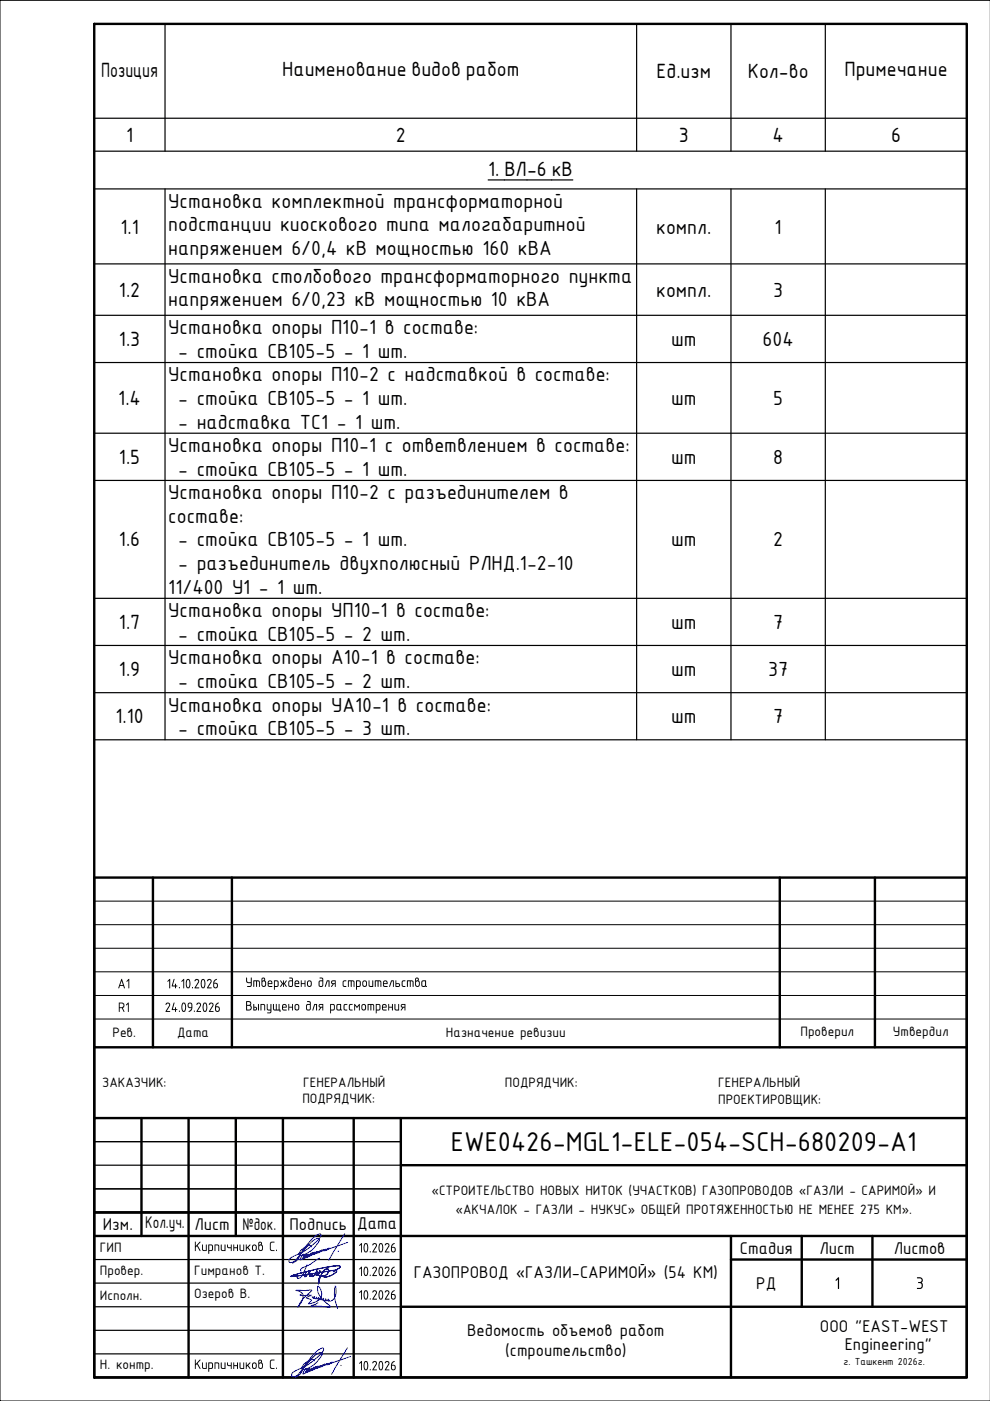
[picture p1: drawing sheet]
<svg xmlns="http://www.w3.org/2000/svg" width="210mm" height="297mm" viewBox="0 0 210 297" stroke-linecap="round" stroke-linejoin="round" font-family="sans-serif">
<g fill="none" stroke="#000" stroke-width=".51">
<path d="M20 5.1h185v286.9h-185zM32.4 186.1v35.9M49.2 186.1v35.9M165.3 186.1v35.9M185.5 186.1v35.9M20 237.1h185v54.9h-185zM20 222v15.1M30 237.1v25M40 237.1v54.9M50 237.1v25M60 237.1v54.9M75 237.1v54.9"/>
<path d="M85 237.1v54.9M205 222h-185v-35.9h185v51M20 257.1h65M85 247h120M85 277.1h120M155 267h50M155 262.1v29.9M170 262.1v15M185 262.1v15M205 262.1h-185"/>
</g>
<g fill="#000">
<path d="M44 207.8l.4-.3 .5 .4v.3l-.7 1.1h.6v.3l-.9-.1 .8-1.4-.2-.3-.6 .3zM44.4 212.7l.5-.1 .3 .2 .1 .4-.7 1.2h.6v.2l-.9-.1 .8-1.4-.2-.3-.6 .2zM75.1 212.9h.1l.5 .5 .4-.5h.2v1.3h-.2v-1l-.4 .5-.4-.5v1h-.2zM78 212.9l1.2 .1 .1 1.2h-.2l-.1-1.1-.3-.1v1.2l-.1 .1-.1-1.3h-.4v1.2h-.1zM79.5 207.9l1-.1 .3 .2 .1 1.2h-.2v-1l-.2-.1h-.2l-.1 1.2-.1-.1v-1.1h-.4v1.1h-.2zM82.3 212.9h.2v.6h.6v-.6h.2v1.3h-.2v-.6h-.6v.6h-.2zM82.9 207.9h.6l-.1 1.4-.1-.1v-1.1h-.2l-.4 1.1h-.2zM83.7 212.9h.1v1l.2 .1h.4v-1.1h.2v1.3l-.6 .1-.3-.3zM85.2 208l.4-.2 .4 .1-.1 .2-.5 .1v.8l.5 .1v.1h-.5l-.2-.2zM86.3 207.9l1-.1 .3 .2 .1 1.2h-.2l-.1-1.1h-.3l-.1 1.2-.1-1.2h-.4v1.1h-.2zM57.3 263.4l.3-.1h.6v.1l-.7 .1-.1 .2v1.2l.8 .2v.1h-.6l-.3-.2zM81.6 263.8l.4-.2 .5 .2v.4l-.6 1.2h.6v.1h-.9l.8-1.4-.3-.4-.5 .3z"/>
<path d="M81.7 268.8l.5-.3 .3 .4v.3l-.6 1.1h.6v.2h-.9l.8-1.4-.3-.3-.5 .3zM81.7 273.8l.4-.3 .4 .4v.3l-.6 1.1h.6v.3l-.9-.1 .8-1.4-.3-.3-.5 .3zM57.3 288.4l.3-.1h.6v.1l-.7 .1-.1 .2v1.2l.8 .2v.1h-.6l-.3-.2zM81.7 288.8l.5-.2 .3 .3v.3l-.6 1.2h.6v.1h-.9l.8-1.4-.2-.3h-.3a.16 .16 0 0 1-.1 .2 .16 .16 0 0 1-.2-.1z"/>
<path d="M42.9 207.8l-.1 1 .1 .5h.2l.2-.3v-.7l-.1-.5zM42.8 207.7l.4-.1 .3 .5v1l-.4 .5-.4-.2-.1-.5z"/>
<path d="M43.3 212.8l-.1 1 .3 .6 .2-.4 .1-.7-.2-.5zM43.1 212.7l.5-.1 .3 .4v1l-.4 .6-.4-.2-.1-.4v-.8z"/>
<path d="M45.4 208.6v.6l.4 .1 .2-.2v-.4zM45.5 207.8l.5-.2-.6 .8h.6l.2 .4-.1 .5-.3 .3-.4-.2-.2-.2v-.9z"/>
<path d="M45.8 213.6v.6l.2 .1h.2l.2-.2v-.4zM45.9 212.8l.5-.2-.6 .7 .6 .1 .2 .4-.1 .5-.3 .3-.4-.2-.2-.3v-.8z"/>
<path d="M76.7 213l.5-.1 .4 .2v.7l-.2 .4h-.4l-.3-.2zM76.9 213.2l-.1 .7 .5 .1 .1-.2v-.6l-.2-.2z"/>
<path d="M79.7 212.9h.7l.3 .3-.1 .9-.7 .2-.1 .5h-.1zM79.9 213v1h.5v-.9z"/>
<path d="M81.3 213.1l-.1 .4h.6l-.1-.4zM81 213.1l.4-.2 .5 .1 .1 .6h-.8v.3l.7 .1 .1 .2-.7 .1-.3-.3z"/>
<path d="M81.5 208.1l-.1 .4h.6l-.2-.4zM81.3 208l.4-.2 .4 .2 .1 .6h-.8v.3l.7 .1 .1 .2-.6 .1-.4-.2z"/>
<path d="M83.8 207.9h.2v.6h.5l.3 .2v.3l-.2 .2h-.8zM84 208.6v.4h.6v-.3z"/>
<path d="M85.1 213l.9-.1-.1 1.3h-.1v-.6h-.2l-.5 .7-.1-.1 .3-.6-.3-.2zM85.2 213.1l.1 .3 .5 .1v-.5z"/>
<path d="M88.3 207.5l-.1 .4 .4-.2-.1-.2zM88.1 207.4l.4-.2 .3 .3-.1 .4 .3 .3v.6l-.3 .4h-.5l-.2-.3zM88.3 208.1l-.1 .8 .4 .1 .2-.2v-.6l-.2-.1z"/>
<path d="M89.6 208.1l-.1 .8 .5 .1 .1-.1v-.8zM89.4 208l.3-.2 .6 .1v1.1l.2 .2h-1l-.2-.3z"/>
<path d="M53.5 264.1l.5-.3 .4 .3v.8l-.2 .3h-.4l-.3-.2zM53.8 264.1l-.2 .2v.5l.4 .3 .2-.3v-.5l-.2-.2z"/>
<path d="M55 263.5l-.1 .5 .5-.3-.2-.2zM54.9 263.4h.5l.2 .2-.1 .3 .3 .4-.1 .6-.3 .3h-.4l-.2-.3zM55.1 264.1l-.1 .8 .4 .1 .2-.2-.1-.6-.1-.1z"/>
<path d="M83.1 264.5v.7l.4 .1 .2-.2v-.4zM83.2 263.8l.5-.2-.6 .7 .5 .1 .3 .3v.6l-.4 .2h-.3l-.3-.3v-.9z"/>
<path d="M83.1 269.5v.7l.5 .1 .1-.6zM83.1 268.8l.6-.2-.6 .7 .5 .1 .3 .3v.6l-.4 .2h-.3l-.3-.3v-.9z"/>
<path d="M83.1 274.6v.6l.4 .1 .2-.2v-.4zM83.2 273.8l.5-.2-.6 .7 .6 .1 .2 .4-.1 .5-.3 .3-.4-.2-.2-.3v-.8z"/>
<path d="M53.5 289.1l.5-.3 .4 .3v.8l-.2 .3h-.4l-.3-.2zM53.8 289.1l-.2 .2v.5l.4 .3 .2-.3v-.5l-.2-.2z"/>
<path d="M55 288.5l-.1 .5 .5-.3-.2-.2zM54.9 288.4h.5l.2 .2-.1 .3 .3 .3-.1 .7-.3 .3h-.4l-.2-.3zM55.1 289.1l-.2 .7 .4 .3 .2-.2 .1-.6-.2-.2z"/>
<path d="M83.1 289.5v.7l.5 .1 .1-.6zM83.1 288.8l.6-.2-.6 .7 .5 .1 .3 .3v.6l-.4 .2h-.3l-.3-.3v-.9z"/>
</g>
<g fill="none" stroke="#000" stroke-width=".25">
<path d="M20 5.1h185v151.8h-185zM35 5.1v27M135 5.1v27M155 5.1v27M175 5.1v27M20 25.1h185M20 32.1h185M103.5 38.1h18M20 40.1h185M20 56h185M35 40.1v116.8M135 40.1v116.8"/>
<path d="M155 40.1v116.8M175 40.1v116.8M20 66.9h185M20 76.9h185M20 91.8h185M20 101.9h185M20 126.9h185M20 136.8h185M20 146.9h185M20 252.1h65M20 247h65M85 242h-65"/>
<path d="M20 277.1h65M20 267h65M20 272h65M20 282.1h65M20 287h65"/>
</g>
<path d="M210 .1h-210v296.9h210M20 191.1h185M20 196.1h185M20 211.1h185M20 206h185M20 201h185M20 216.1h185" fill="none" stroke="#000" stroke-width=".21"/>
<g fill="none" stroke="#00f" stroke-width=".21">
<path d="M61.7 270.6l.2 .1 1.4-.2 7.4-1.2 .7 .1-.5 .6-1.1 .6-1 .1-.8-.2-.3 .6-.2 1.1 .5-1.8 .4-.7 .6-.6 .3-.1 .3 .1v.5l-.1 .4-.4 .4-.5 .1-1-.2v-.4l.2-.5-.5 1h-.3l-.1-.2 .3-.8-.7 1.2-.3 .1-.1-.5-.3 .4-.2-.6 .2-.6-.7 1-.5 .3 .3-1.1-.3 1.1 .5-.3 .7-1-.2 .6 .2 .6 .3-.4 .1 .5 .3-.1 .7-1.2-.3 .8 .1 .2h.3l.5-1-.2 .5v.4l1 .2 .5-.1 .4-.4 .1-.4v-.5l-.3-.1-.3 .1-.6 .6-.4 .7-.5 1.8 .2-1.1 .3-.6 .8 .2 1-.1 1.1-.6 .5-.6-.7-.1-7.4 1.2-1.6 .1 2.4-.8 4.2-1 2.8-.4 1.1 .1-.4 .4-1.1 .7 1.1-.7 .4-.4-.8-.1-2.4 .3-4 .9zM65.1 268.2l-1.1 2.5-.8 .3-.2-.2 .1-.3M65.5 273.5l.6 .1a11.4 11.4 0 0 0-3 3.6l.2-.2a2.67 2.67 0 0 0 .9-2.3l-.6-.2a1.11 1.11 0 0 0 1.1 .2l1.3-.1-.1 .1M65.5 273.5l-2.7 .1a1.89 1.89 0 0 1 1.5 .9M65.9 274.7l-1 .4 1.1 .6-.6 .7a2.59 2.59 0 0 0 2.8-2.1 1.68 1.68 0 0 0-.8-1.6l-.1 .2a3.9 3.9 0 0 0 2.2 3.6l.5 .6-4-.3 1.4-.6M66 264.4l-.1-.3a2.6 2.6 0 0 0-2.5 1.7l.1 .3a3.8 3.8 0 0 0 3.1-1.5 2.94 2.94 0 0 0 1.1-2h-.4a8.8 8.8 0 0 0-3.3 3l-.5 .5a1.6 1.6 0 0 1-2.2 1.4l.1-.5 .8-.6a13.1 13.1 0 0 0 5.8-4.3v-.5a2.22 2.22 0 0 0-1.8 1.1l-4.2 5.2M67.7 266.8l-2.3 1.5-1.4 .6-.3 .3 .1 .3M71.1 272.6l-.1 .4a7.6 7.6 0 0 0 .6 4.5M71.2 272.7a2.46 2.46 0 0 1-1 3.1h-.5l-.2-.2 .1-.1 .1 .3a.52 .52 0 0 1-.7-.4h.1a.22 .22 0 0 1 0 .3 .22 .22 0 0 1-.3 0l-.3-.2v-.2a.24 .24 0 0 1 0 .3 .24 .24 0 0 1-.4-.1l-.1-.1v-.2l.1 .1a.3 .3 0 0 1-.4 .3 .3 .3 0 0 1-.2-.5l.1 .1a.28 .28 0 0 1-.3 .2 .28 .28 0 0 1-.2-.4v.3a.38 .38 0 0 1-.5-.3v-.1a.22 .22 0 0 1-.1 .3 .22 .22 0 0 1-.3-.2v-.1M73.1 261.6l-3.4 5.6M73.7 263.4l-3.8 1.4v-.2l-.4 .3 .2-.3-.8 .6-.1-.1 .2-.2-.2 .2-.3 .1 .2-.3-.7 .4 .3-.3-.6 .6h-.2l.4-.5-.5 .5h-.2l.3-.3-.5 .4-.3 .1 .4-.4-.3 .4-.4 .2 .4-.5-.8 .6 .3-.5-.1 .3-.7 .4 .5-.6-.3 .5-.7 .4 .4-.6-.1 .3-.8 .5 .6-.8-.3 .5-.6 .4 .2-.6 .3-.3a1.36 1.36 0 0 1-1.1 1.1l.7-1.2M66.6 288.5l-.1-.2a2.6 2.6 0 0 0-2.5 1.7l.1 .3a3.8 3.8 0 0 0 3-1.5 2.94 2.94 0 0 0 1.1-2h-.3a8.8 8.8 0 0 0-3.3 3l-.5 .5a1.6 1.6 0 0 1-2.2 1.4v-.5l.9-.6a13.1 13.1 0 0 0 5.8-4.3v-.5a2.22 2.22 0 0 0-1.8 1.1l-4.2 5.2"/>
<path d="M73.7 285.8l-3.4 5.6M74.3 287.6l-3.8 1.3v-.1l-.4 .3 .2-.3-.8 .6-.1-.1 .2-.2-.2 .2-.3 .1 .2-.3-.7 .4 .3-.3-.6 .6h-.2l.4-.5-.5 .5h-.3l.3-.3-.4 .4-.3 .1 .4-.4-.3 .4-.5 .2 .5-.5-.8 .6 .3-.5-.1 .3-.7 .4 .4-.6-.2 .5-.7 .3 .4-.6-.1 .4-.8 .5 .6-.8-.3 .5-.7 .4 .2-.6 .4-.3a1.36 1.36 0 0 1-1.1 1.1l.7-1.2"/>
<circle cx="71.7" cy="265.3" r=".03"/>
<circle cx="72.3" cy="289.5" r=".03"/>
</g>
<text font-size="6.2" x="95.6" y="244.1">EWE0426-MGL1-ELE-054-SCH-680209-A1</text>
<g font-size="4.7">
<text x="35.7" y="44.1">Установка комплектной трансформаторной</text>
<text x="35.7" y="49.1">подстанции киоскового типа малогабаритной</text>
<text x="139.1" y="49.5">компл.</text>
<text x="164.2" y="49.5">1</text>
<text x="35.7" y="54.1">напряжением 6/0,4 кВ мощностью 160 кВА</text>
<text x="35.7" y="60">Установка столбового трансформаторного пункта</text>
<text x="35.7" y="65">напряжением 6/0,23 кВ мощностью 10 кВА</text>
<text x="139.1" y="62.9">компл.</text>
<text x="163.9" y="62.9">3</text>
<text x="35.7" y="70.9">Установка опоры П10-1 в составе:</text>
<text x="37.8" y="75.8">- стойка СВ105-5 - 1 шт.</text>
<text x="142.3" y="73.3">шт</text>
<text x="161.7" y="73.3">604</text>
<text x="35.7" y="80.9">Установка опоры П10-2 с надставкой в составе:</text>
<text x="37.8" y="85.9">- стойка СВ105-5 - 1 шт.</text>
<text x="142.3" y="85.9">шт</text>
<text x="163.9" y="85.9">5</text>
<text x="35.7" y="95.8">Установка опоры П10-1 с ответвлением в составе:</text>
<text x="37.8" y="90.9">- надставка ТС1 - 1 шт.</text>
<text x="37.8" y="100.9">- стойка СВ105-5 - 1 шт.</text>
<text x="142.3" y="98.3">шт</text>
<text x="163.9" y="98.3">8</text>
<text x="35.7" y="105.9">Установка опоры П10-2 с разъединителем в</text>
<text x="35.7" y="110.9">составе:</text>
<text x="37.8" y="115.9">- стойка СВ105-5 - 1 шт.</text>
<text x="142.3" y="115.9">шт</text>
<text x="163.9" y="115.9">2</text>
<text x="35.7" y="125.9">11/400 У1 - 1 шт.</text>
<text x="37.8" y="120.8">- разъединитель двухполюсный РЛНД.1-2-10</text>
<text x="35.7" y="130.9">Установка опоры УП10-1 в составе:</text>
<text x="37.8" y="135.9">- стойка СВ105-5 - 2 шт.</text>
<text x="142.3" y="133.4">шт</text>
<text x="163.9" y="133.4">7</text>
<text x="35.7" y="140.9">Установка опоры А10-1 в составе:</text>
<text x="142.3" y="143.3">шт</text>
<text x="162.9" y="143.3">37</text>
<text x="37.8" y="145.8">- стойка СВ105-5 - 2 шт.</text>
<text x="35.7" y="150.9">Установка опоры УА10-1 в составе:</text>
<text x="37.8" y="155.9">- стойка СВ105-5 - 3 шт.</text>
<text x="142.3" y="153.4">шт</text>
<text x="163.9" y="153.4">7</text>
</g>
<g font-size="4.2">
<text x="21.4" y="16.3">Позиция</text>
<text x="59.8" y="16.1">Наименование видов работ</text>
<text x="139.2" y="16.6">Ед.изм</text>
<text x="158.5" y="16.6">Кол-во</text>
<text x="179" y="16.1">Примечание</text>
<text x="26.7" y="30.1">1</text>
<text x="83.9" y="30.1">2</text>
<text x="143.9" y="30.1">3</text>
<text x="163.8" y="30.1">4</text>
<text x="188.9" y="30.1">6</text>
<text x="103.5" y="37.3">1. ВЛ-6 кВ</text>
<text x="25.5" y="49.5">1.1</text>
<text x="25.2" y="62.9">1.2</text>
<text x="25.2" y="73.3">1.3</text>
<text x="25.1" y="85.9">1.4</text>
<text x="25.2" y="98.3">1.5</text>
<text x="25.2" y="115.9">1.6</text>
<text x="25.2" y="133.4">1.7</text>
<text x="25.2" y="143.3">1.9</text>
<text x="24.5" y="153.4">1.10</text>
</g>
<g font-size="3.9">
<text x="21.8" y="260.8">Изм.</text>
<text x="30.8" y="260.4">Кол.уч.</text>
<text x="41.2" y="260.8">Лист</text>
<text x="51.4" y="260.8">№док.</text>
<text x="61.4" y="260.8">Подпись</text>
<text x="75.7" y="260.6">Дата</text>
<text x="156.9" y="265.8">Стадия</text>
<text x="173.7" y="265.8">Лист</text>
<text x="189.5" y="265.8">Листов</text>
<text x="87.7" y="270.9">ГАЗОПРОВОД «ГАЗЛИ-САРИМОЙ» (54 КМ)</text>
<text x="160.4" y="273.3">РД</text>
<text x="176.9" y="273.3">1</text>
<text x="194.2" y="273.3">3</text>
<text x="99" y="283.2">Ведомость объемов работ</text>
<text x="107.1" y="287.6">(строительство)</text>
<text x="173.8" y="282.3">OOO &quot;EAST-WEST</text>
<text x="179.1" y="286.3">Engineering&quot;</text>
</g>
<g font-size="3.1">
<text x="24.9" y="209.6">A1</text>
<text x="35.3" y="209.6">14.10.2026</text>
<text x="52" y="209.3">Утверждено для строительства</text>
<text x="25" y="214.6">R1</text>
<text x="34.9" y="214.6">24.09.2026</text>
<text x="52" y="214.3">Выпущено для рассмотрения</text>
<text x="23.9" y="219.9">Рев.</text>
<text x="37.5" y="219.9">Дата</text>
<text x="94.6" y="219.8">Назначение ревизии</text>
<text x="169.7" y="219.7">Проверил</text>
<text x="189.3" y="219.7">Утвердил</text>
<text x="21.7" y="230.6">ЗАКАЗЧИК:</text>
<text x="64.1" y="233.9">ПОДРЯДЧИК:</text>
<text x="64.3" y="230.6">ГЕНЕРАЛЬНЫЙ</text>
<text x="107.1" y="230.6">ПОДРЯДЧИК:</text>
<text x="152.3" y="230.6">ГЕНЕРАЛЬНЫЙ</text>
<text x="152.3" y="234.1">ПРОЕКТИРОВЩИК:</text>
<text x="91.5" y="253.4">«СТРОИТЕЛЬСТВО НОВЫХ НИТОК (УЧАСТКОВ) ГАЗОПРОВОДОВ «ГАЗЛИ - САРИМОЙ» И</text>
<text x="96.6" y="257.4">«АКЧАЛОК - ГАЗЛИ - НУКУС» ОБЩЕЙ ПРОТЯЖЕННОСТЬЮ НЕ МЕНЕЕ 275 КМ».</text>
<text x="21.2" y="265.5">ГИП</text>
<text x="40.6" y="265.2">Кирпичников С</text>
<text x="58.3" y="265.2">.</text>
<text x="75.9" y="265.5">10.2026</text>
<text x="21.2" y="275.6">Исполн.</text>
<text x="21.2" y="270.2">Провер.</text>
<text x="41.2" y="270.2">Гимранов Т.</text>
<text x="41.2" y="275.3">Озеров В.</text>
<text x="75.9" y="270.6">10.2026</text>
<text x="75.9" y="275.6">10.2026</text>
<text x="21.2" y="290.2">Н. контр.</text>
<text x="40.6" y="290.2">Кирпичников С</text>
<text x="58.3" y="290.2">.</text>
<text x="75.9" y="290.5">10.2026</text>
</g>
<text font-size="2.3" x="178.8" y="289.3">г. Ташкент 2026г.</text>
</svg>
